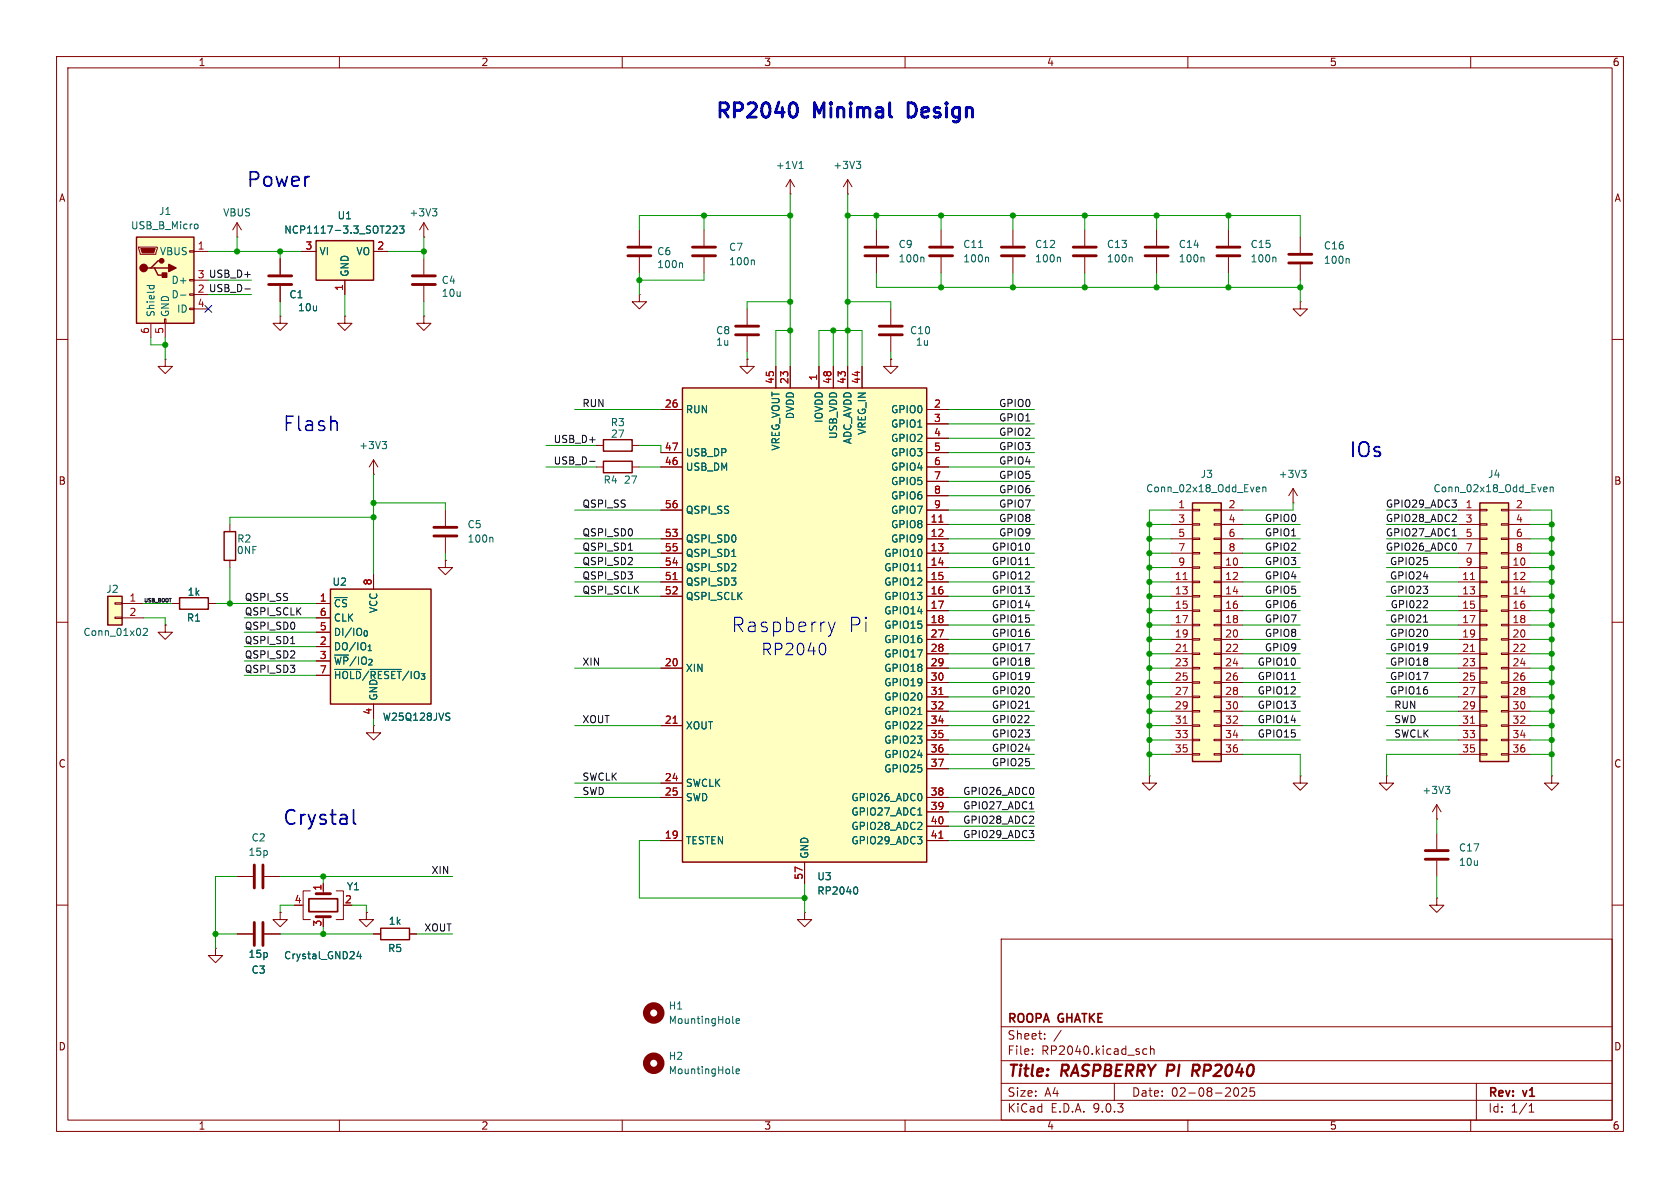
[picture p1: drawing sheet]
<svg xmlns="http://www.w3.org/2000/svg" width="297mm" height="210mm" viewBox="0 0 297 210" stroke-linecap="round" stroke-linejoin="round" font-family="sans-serif">
<g fill="none" stroke="#840000" stroke-width=".18">
<path d="M10 10h277v190h-277zM12 12h273v186h-273zM60 10v2M110 10v2M160 10v2M210 10v2M260 10v2M49.5 55.9v1.3h1.3l-1.3 1.2-1.2-1.2h1.2M49.5 55.9h.1M49.5 45.7v2.8M49.5 50.5v2.8M113 52.1v1.2h1.3l-1.3 1.3-1.2-1.3h1.2"/>
<path d="M113 52.1h.1M113 40.6v2.8M113 45.5v2.8M166.4 40.6v2.8M166.4 45.5v2.8M204.5 40.6v2.8M204.5 45.5v2.8M217.2 40.6v2.8M217.2 45.5v2.8M10 60h2M285 60h2M66 83.8h.1"/>
<path d="M66 81.3l-.7 1.3M66 81.3l.8 1.3M66 81.3v2.5M78.7 99.1v1.2h1.3l-1.3 1.3-1.2-1.3h1.2M78.7 99.1h.1M228.6 88.9h.1M228.6 86.4l-.8 1.2M228.6 86.4l.8 1.2M228.6 86.4v2.5M10 110h2M30.5 106.7h1.2M36.8 106.7h1.3"/>
<path d="M285 110h2M10 160h2M177 166h108v32h-108zM285 160h2M60 198v2M110 198v2M160 198v2M177 194.5h108M177 191.5h108M177 187.5h108M177 181.5h108M182.5 186.3v.1"/>
<path d="M182.5 185.5v.1M184.7 183.6v.1M184.7 182.8v.1M187.6 182.1l-1.3 2M197 191.5v3M202 186.1l.3 .3 .4-.1M202.7 185.5l-.4-.1-.3 .3M203.4 185.5l.2-.1 .4 .1v.9M203.4 184.9v1.5M210 198v2M218.3 192.4l.2-.1a.81 .81 0 0 1 .5 .6 .81 .81 0 0 1-.3 .8h-.4M219.5 192.4l.6-.1 .2 .1 .1 .3-.9 1.1h.9"/>
<path d="M221.7 192.3h-.7v.7l.2-.1h.5l.1 .3-.1 .5-.2 .1-.5-.1M260 198v2M261 191.5v6.5M270.3 196.6h.9M270.3 195.5l.4-.4v1.5"/>
</g>
<path d="M211 188.2h.7M211.3 189.3l.6 .9M211.8 189.2l-1 .1" fill="none" stroke="#840000" stroke-width=".4"/>
<path d="M47.5 48.8h4.1M47.5 50.3h4.1M111 43.7h4.1M111 45.2h4.1M164.3 43.7h4.1M164.3 45.2h4.1M202.4 43.7h4.1M202.4 45.2h4.1M215.1 43.7h4.1M215.1 45.2h4.1" fill="none" stroke="#840000" stroke-width=".51"/>
<path d="M120.5 46.5l.2 .2v.6M173 43.8h.7M174.6 45.5l.2 .1v.7M212.7 45.5l.2 .1v.7M225.4 45.5l.2 .1v.7M67.6 78h.7l-.4 .5M68.1 78.5l.2 .3v.3l-.2 .2M230.1 83.1h.8l-.4 .5M230.7 83.6l.2 .3v.3l-.2 .2" fill="none" stroke="#006464" stroke-width=".18"/>
<path d="M31.7 105.7h5.1v2h-5.1z" fill="none" stroke="#840000" stroke-width=".25"/>
<path d="M261.6 88.9h5.1v45.7h-5.1z" fill="#ffffc2"/>
<path d="M261.6 88.9h5.1v45.7h-5.1z" fill="none" stroke="#840000" stroke-width=".25"/>
<g fill="none" stroke="#840000" stroke-width=".18">
<path d="M257.8 90.2h3.8M257.8 92.7h3.8M257.8 95.3h3.8M257.8 97.8h3.8M261.6 90h1.3v.3h-1.3zM261.6 92.6h1.3v.2h-1.3zM261.6 95.1h1.3v.3h-1.3zM261.6 97.7h1.3v.2h-1.3zM265.4 90h1.3v.3h-1.3zM265.4 92.6h1.3v.2h-1.3zM265.4 95.1h1.3v.3h-1.3zM265.4 97.7h1.3v.2h-1.3z"/>
<path d="M266.7 90.2h3.8M266.7 92.7h3.8M266.7 95.3h3.8M266.7 97.8h3.8M257.8 100.3h3.8M257.8 102.9h3.8M257.8 105.4h3.8M257.8 108h3.8M257.8 110.5h3.8M257.8 113h3.8M257.8 115.6h3.8M257.8 118.1h3.8"/>
<path d="M261.6 100.2h1.3v.3h-1.3zM261.6 102.7h1.3v.3h-1.3zM261.6 105.3h1.3v.2h-1.3zM261.6 107.8h1.3v.3h-1.3zM261.6 110.4h1.3v.2h-1.3zM261.6 112.9h1.3v.3h-1.3zM261.6 115.4h1.3v.3h-1.3zM261.6 118h1.3v.2h-1.3zM265.4 100.2h1.3v.3h-1.3zM265.4 102.7h1.3v.3h-1.3zM265.4 105.3h1.3v.2h-1.3zM265.4 107.8h1.3v.3h-1.3z"/>
<path d="M265.4 110.4h1.3v.2h-1.3zM265.4 112.9h1.3v.3h-1.3zM265.4 115.4h1.3v.3h-1.3zM265.4 118h1.3v.2h-1.3zM266.7 100.3h3.8M266.7 102.9h3.8M266.7 105.4h3.8M266.7 108h3.8M266.7 110.5h3.8M266.7 113h3.8M266.7 115.6h3.8M266.7 118.1h3.8"/>
<path d="M257.8 120.7h3.8M257.8 123.2h3.8M257.8 125.7h3.8M257.8 128.3h3.8M257.8 130.8h3.8M257.8 133.4h3.8M261.6 120.5h1.3v.3h-1.3zM261.6 123.1h1.3v.2h-1.3zM261.6 125.6h1.3v.3h-1.3zM261.6 128.1h1.3v.3h-1.3zM261.6 130.7h1.3v.2h-1.3zM261.6 133.2h1.3v.3h-1.3z"/>
<path d="M265.4 120.5h1.3v.3h-1.3zM265.4 123.1h1.3v.2h-1.3zM265.4 125.6h1.3v.3h-1.3zM265.4 128.1h1.3v.3h-1.3zM265.4 130.7h1.3v.2h-1.3zM265.4 133.2h1.3v.3h-1.3zM266.7 120.7h3.8M266.7 123.2h3.8M266.7 125.7h3.8M266.7 128.3h3.8M266.7 130.8h3.8M266.7 133.4h3.8"/>
</g>
<path d="M260 102.5h.7M260 115.2h.7M260 127.9h.7" fill="none" stroke="#a90000" stroke-width=".18"/>
<path d="M273.1 86.1l.3 .1 .1 .2-.6 .1M273.4 86.9h-.3M274 86.2l.2-.1 .3 .1 .1 .7M274 86.1v.8" fill="none" stroke="#006464" stroke-width=".18"/>
<path d="M55.9 42.5h10.1v7h-10.1z" fill="#ffffc2"/>
<path d="M55.9 42.5h10.1v7h-10.1z" fill="none" stroke="#840000" stroke-width=".25"/>
<path d="M53.3 44.5h2.6M61 55.9v1.3h1.2l-1.2 1.2-1.3-1.2h1.3M61 55.9h.1M61 49.5v2.6M66 44.5h2.6M154.9 40.6v2.8M154.9 45.5v2.8M191.8 40.6v2.8M191.8 45.5v2.8" fill="none" stroke="#840000" stroke-width=".18"/>
<path d="M70.6 39.9h.8l-.4 .5 .4 .2v.5l-.2 .1-.6-.1M68.2 41.2h.8M68.9 40.1v.4M69.5 40.1l.5-.2 .2 .4-.8 .9h.8M163.2 45.5l.1 .1v.7M200 45.5l.2 .1v.7" fill="none" stroke="#006464" stroke-width=".18"/>
<path d="M152.9 45.2h4.1M152.9 43.7h4.1M189.7 45.2h4.1M189.7 43.7h4.1" fill="none" stroke="#840000" stroke-width=".51"/>
<path d="M24.1 41.9h10.2v15.3h-10.2z" fill="#ffffc2"/>
<path d="M24.1 41.9h10.2v15.3h-10.2zM26.7 47.4h.6l.6 1.2h1.3M27.3 47.4h2.5M28.6 46.1h-.7l-1.2 1.3h-.7" fill="none" stroke="#840000" stroke-width=".25"/>
<g fill="none" stroke="#840000" stroke-width=".18">
<path d="M41.9 39.4l-.8 1.2M41.9 39.4l.8 1.2M41.9 39.4v2.5M24.5 43.7h3.3v.2l-.2 1.1h-2.8zM26.7 57.2v2.5M29.1 56.4h.2v.8h-.2zM29.2 57.2v2.5M33.5 44.3h.8v.3h-.8zM33.5 49.4h.8v.3h-.8zM33.5 51.9h.8v.3h-.8zM33.5 54.5h.8v.2h-.8zM34.3 44.5h2.5"/>
<path d="M34.3 49.5h2.5M34.3 54.6h2.5M41.9 41.9h.1M132.1 54.6v2.8M132.1 59.4v2.8M157.5 54.6v2.8M157.5 59.4v2.8M229.9 53.3v1.3h1.2l-1.2 1.3-1.3-1.3h1.3M229.9 53.3h.1M229.9 41.9v2.8M229.9 46.7v2.8M29.2 63.5v1.3h1.3l-1.3 1.2-1.3-1.2h1.3"/>
<path d="M29.2 63.5h.1M132.1 63.5v1.3h1.2l-1.2 1.2-1.3-1.2h1.3M132.1 63.5h.1M157.5 63.5v1.3h1.2l-1.2 1.2-1.3-1.2h1.3M157.5 63.5h.1"/>
</g>
<path d="M24.9 43.9h2.5l-.2 .8h-2.1z" fill="#840000" stroke="#840000" stroke-width=".18"/>
<g fill="#840000" stroke="#840000" stroke-width=".25">
<path d="M28.7 48.3h.8v.7h-.8z"/>
<path d="M29.8 46.7l1.3 .7-1.3 .6z"/>
<circle cx="25.4" cy="47.4" r=".63"/>
<circle cx="28.6" cy="46.1" r=".38"/>
</g>
<path d="M34.6 39.6l.3 .1 .1 .2v.4l-.4 .2M26 50.5h1.2M26.5 50.5l-.1 .3M27.2 50.5v.3M31.9 52.2h1M238.3 45.7l.2 .2v.7" fill="none" stroke="#006464" stroke-width=".18"/>
<path d="M130 59.2h4.1M130 57.7h4.1M155.4 59.2h4.1M155.4 57.7h4.1M227.8 46.5h4.1M227.8 45h4.1" fill="none" stroke="#840000" stroke-width=".51"/>
<path d="M120.6 68.6h43.2v83.8h-43.2z" fill="#ffffc2"/>
<path d="M120.6 68.6h43.2v83.8h-43.2z" fill="none" stroke="#840000" stroke-width=".25"/>
<g fill="none" stroke="#840000" stroke-width=".18">
<path d="M116.8 72.4h3.8M137.2 64.8v3.8M139.7 64.8v3.8M144.8 64.8v3.8M147.3 64.8v3.8M149.9 64.8v3.8M152.4 64.8v3.8M163.8 72.4h3.8M163.8 74.9h3.8M163.8 77.5h3.8M116.8 80h3.8M116.8 82.6h3.8"/>
<path d="M116.8 90.2h3.8M116.8 95.3h3.8M116.8 97.8h3.8M163.8 80h3.8M163.8 82.6h3.8M163.8 90.2h3.8M163.8 95.3h3.8M163.8 97.8h3.8M163.8 85.1h3.8M163.8 87.6h3.8M163.8 92.7h3.8M29.2 110.5v1.3h1.3l-1.3 1.2-1.3-1.2h1.3"/>
<path d="M29.2 110.5h.1M116.8 100.3h3.8M116.8 102.9h3.8M116.8 105.4h3.8M116.8 118.1h3.8M163.8 100.3h3.8M163.8 102.9h3.8M163.8 105.4h3.8M163.8 118.1h3.8M163.8 108h3.8M163.8 110.5h3.8M163.8 113h3.8"/>
<path d="M163.8 115.6h3.8M116.8 128.3h3.8M116.8 138.4h3.8M163.8 128.3h3.8M163.8 120.7h3.8M163.8 123.2h3.8M163.8 125.7h3.8M163.8 130.8h3.8M163.8 133.4h3.8M163.8 135.9h3.8M203.2 137.2v1.2h1.3l-1.3 1.3-1.3-1.3h1.3M203.2 137.2h.1"/>
<path d="M116.8 141h3.8M116.8 148.6h3.8M142.2 152.4v3.8M163.8 141h3.8M163.8 148.6h3.8M163.8 143.5h3.8M163.8 146.1h3.8"/>
</g>
<path d="M129.4 98.4h.7M162.3 100.9h.7M162.3 126.3h.7M151.3 156.8a.79 .79 0 0 1 0 1.3M162.3 144.1h.7" fill="none" stroke="#006464" stroke-width=".18"/>
<path d="M166 92.3h.7M119 102.5h.7M119 127.9h.7M166 122.8h.7M166 148.2h.7" fill="none" stroke="#a90000" stroke-width=".18"/>
<path d="M19 105.4h2.6v5.1h-2.6z" fill="#ffffc2"/>
<path d="M39.6 94h2.1v5.1h-2.1zM19 105.4h2.6v5.1h-2.6zM67.3 164.1h5.1v2h-5.1z" fill="none" stroke="#840000" stroke-width=".25"/>
<g fill="none" stroke="#840000" stroke-width=".18">
<path d="M40.6 92.7v1.3M40.6 99.1v1.2M20.3 106.6h1.3v.2h-1.3zM20.3 109.1h1.3v.2h-1.3zM21.6 106.7h3.8M21.6 109.2h3.8M41.9 154.9h2.8M46.7 154.9h2.8M49.5 161.3v1.3h1.3l-1.3 1.2-1.2-1.2h1.2M49.5 161.3h.1M64.8 161.3v1.3h1.2l-1.2 1.2-1.3-1.2h1.3M64.8 161.3h.1"/>
<path d="M66 165.1h1.3M72.4 165.1h1.3"/>
</g>
<path d="M25.3 111.2l.5-.1 .3 .3-.8 .9h.8" fill="none" stroke="#006464" stroke-width=".18"/>
<path d="M45 152.9v4.1M46.5 152.9v4.1" fill="none" stroke="#840000" stroke-width=".51"/>
<path d="M210.8 88.9h5.1v45.7h-5.1z" fill="#ffffc2"/>
<path d="M210.8 88.9h5.1v45.7h-5.1z" fill="none" stroke="#840000" stroke-width=".25"/>
<g fill="none" stroke="#840000" stroke-width=".18">
<path d="M179.1 40.6v2.8M179.1 45.5v2.8M207 90.2h3.8M207 92.7h3.8M207 95.3h3.8M207 97.8h3.8M210.8 90h1.3v.3h-1.3zM210.8 92.6h1.3v.2h-1.3zM210.8 95.1h1.3v.3h-1.3zM210.8 97.7h1.3v.2h-1.3zM214.6 90h1.3v.3h-1.3zM214.6 92.6h1.3v.2h-1.3z"/>
<path d="M214.6 95.1h1.3v.3h-1.3zM214.6 97.7h1.3v.2h-1.3zM215.9 90.2h3.8M215.9 92.7h3.8M215.9 95.3h3.8M215.9 97.8h3.8M207 100.3h3.8M207 102.9h3.8M207 105.4h3.8M207 108h3.8M207 110.5h3.8M207 113h3.8"/>
<path d="M207 115.6h3.8M207 118.1h3.8M210.8 100.2h1.3v.3h-1.3zM210.8 102.7h1.3v.3h-1.3zM210.8 105.3h1.3v.2h-1.3zM210.8 107.8h1.3v.3h-1.3zM210.8 110.4h1.3v.2h-1.3zM210.8 112.9h1.3v.3h-1.3zM210.8 115.4h1.3v.3h-1.3zM210.8 118h1.3v.2h-1.3zM214.6 100.2h1.3v.3h-1.3zM214.6 102.7h1.3v.3h-1.3z"/>
<path d="M214.6 105.3h1.3v.2h-1.3zM214.6 107.8h1.3v.3h-1.3zM214.6 110.4h1.3v.2h-1.3zM214.6 112.9h1.3v.3h-1.3zM214.6 115.4h1.3v.3h-1.3zM214.6 118h1.3v.2h-1.3zM215.9 100.3h3.8M215.9 102.9h3.8M215.9 105.4h3.8M215.9 108h3.8M215.9 110.5h3.8M215.9 113h3.8"/>
<path d="M215.9 115.6h3.8M215.9 118.1h3.8M66 128.3v1.2h1.3l-1.3 1.3-1.2-1.3h1.2M66 128.3h.1M207 120.7h3.8M207 123.2h3.8M207 125.7h3.8M207 128.3h3.8M207 130.8h3.8M207 133.4h3.8M210.8 120.5h1.3v.3h-1.3zM210.8 123.1h1.3v.2h-1.3z"/>
<path d="M210.8 125.6h1.3v.3h-1.3zM210.8 128.1h1.3v.3h-1.3zM210.8 130.7h1.3v.2h-1.3zM210.8 133.2h1.3v.3h-1.3zM214.6 120.5h1.3v.3h-1.3zM214.6 123.1h1.3v.2h-1.3zM214.6 125.6h1.3v.3h-1.3zM214.6 128.1h1.3v.3h-1.3zM214.6 130.7h1.3v.2h-1.3zM214.6 133.2h1.3v.3h-1.3zM215.9 120.7h3.8M215.9 123.2h3.8"/>
<path d="M215.9 125.7h3.8M215.9 128.3h3.8M215.9 130.8h3.8M215.9 133.4h3.8M274.3 137.2v1.2h1.3l-1.3 1.3-1.3-1.3h1.3M274.3 137.2h.1M54.9 157.5h-1.3v5.1h1.3M57.1 156.2v1.3M59.4 157.5h1.3v5.1h-1.3M38.1 167.6v1.3h1.3l-1.3 1.3-1.3-1.3h1.3M38.1 167.6h.1M41.9 165.1h2.8"/>
<path d="M46.7 165.1h2.8M53.3 160h.3M57.1 162.1v.5"/>
</g>
<path d="M209.2 102.5h.7M209.2 115.2h.7M209.2 127.9h.7" fill="none" stroke="#a90000" stroke-width=".18"/>
<path d="M187.3 45.5l.2 .1v.7M222.3 86.1l.3 .1 .1 .2-.6 .1M222.6 86.9h-.3M223.2 86.2l.2-.1 .3 .1 .1 .7M223.2 86.1v.8M63.4 168.2l-.3 .9h.8M63.7 168.6v.9" fill="none" stroke="#006464" stroke-width=".18"/>
<path d="M177 45.2h4.1M177 43.7h4.1M55.9 158h2.5M45 163.1v4M46.5 163.1v4M55.9 162.1h2.5" fill="none" stroke="#840000" stroke-width=".51"/>
<path d="M54.6 158.9h5.1v2.3h-5.1z" fill="none" stroke="#840000" stroke-width=".3"/>
<path d="M58.4 104.1h17.8v20.4h-17.8z" fill="#ffffc2"/>
<path d="M106.7 77.7h5.1v2.1h-5.1zM106.7 81.5h5.1v2.1h-5.1zM58.4 104.1h17.8v20.4h-17.8z" fill="none" stroke="#840000" stroke-width=".25"/>
<g fill="none" stroke="#840000" stroke-width=".18">
<path d="M74.9 39.4v2.5M74.9 39.4l-.7 1.2M74.9 39.4l.8 1.2M139.7 34.3h.1M139.7 31.8l-.8 1.2M139.7 31.8l.8 1.2M139.7 31.8v2.5M149.9 34.3h.1M149.9 31.8l-.8 1.2M149.9 31.8l.7 1.2M149.9 31.8v2.5M49.5 45.7v2.8"/>
<path d="M49.5 50.5v2.8M53.3 44.5h2.6M61 49.5v2.6M66 44.5h2.6M74.9 41.9h.1M74.9 55.9v1.3h1.3l-1.3 1.2-1.2-1.2h1.2M74.9 55.9h.1M74.9 45.7v2.8M74.9 50.5v2.8M124.5 40.6v2.8M124.5 45.5v2.8M105.4 78.7h1.3"/>
<path d="M111.8 78.7h1.2M116.8 72.4h3.8M132.1 63.5h.1M137.2 64.8v3.8M139.7 64.8v3.8M144.8 64.8v3.8M147.3 64.8v3.8M149.9 64.8v3.8M152.4 64.8v3.8M157.5 63.5h.1M163.8 72.4h3.8M163.8 74.9h3.8"/>
<path d="M163.8 77.5h3.8M78.7 99.1h.1M78.7 90.2v2.8M78.7 95v2.8M105.4 82.6h1.3M111.8 82.6h1.2M116.8 82.6h3.8M116.8 80h3.8M116.8 90.2h3.8M116.8 95.3h3.8M116.8 97.8h3.8M163.8 82.6h3.8"/>
<path d="M163.8 80h3.8M163.8 90.2h3.8M163.8 95.3h3.8M163.8 97.8h3.8M163.8 85.1h3.8M163.8 87.6h3.8M163.8 92.7h3.8M29.2 110.5h.1M30.5 106.7h1.2M36.8 106.7h1.3M55.9 106.7h2.5M55.9 109.2h2.5"/>
<path d="M55.9 111.8h2.5M55.9 114.3h2.5M55.9 116.8h2.5M55.9 119.4h2.5M66 101.6v2.5M116.8 100.3h3.8M116.8 102.9h3.8M116.8 105.4h3.8M116.8 118.1h3.8M163.8 100.3h3.8M163.8 102.9h3.8M163.8 105.4h3.8"/>
<path d="M163.8 118.1h3.8M163.8 108h3.8M163.8 110.5h3.8M163.8 113h3.8M163.8 115.6h3.8M66 124.5v2.5M116.8 128.3h3.8M116.8 138.4h3.8M163.8 128.3h3.8M163.8 120.7h3.8M163.8 123.2h3.8M163.8 125.7h3.8"/>
<path d="M163.8 130.8h3.8M163.8 133.4h3.8M163.8 135.9h3.8M229.9 137.2v1.2h1.2l-1.2 1.3-1.3-1.3h1.3M229.9 137.2h.1M245.1 137.2v1.2h1.3l-1.3 1.3-1.3-1.3h1.3M245.1 137.2h.1M57.1 156.2v1.3M116.8 141h3.8M116.8 148.6h3.8M142.2 152.4v3.8M163.8 141h3.8"/>
<path d="M163.8 148.6h3.8M163.8 143.5h3.8M163.8 146.1h3.8M254 158.8v1.2h1.3l-1.3 1.3-1.3-1.3h1.3M254 158.8h.1M254 144.8h.1M254 142.2l-.8 1.3M254 142.2l.8 1.3M254 142.2v2.6M254 147.3v2.8M254 152.1v2.8M41.9 165.1h2.8"/>
<path d="M46.7 165.1h2.8M49.5 161.3h.1M64.8 161.3h.1M66 165.1h1.3M72.4 165.1h1.3M142.2 161.3v1.3h1.3l-1.3 1.2-1.2-1.2h1.2M142.2 161.3h.1"/>
</g>
<g fill="none" stroke="#006464" stroke-width=".18">
<path d="M70.6 39.9h.8l-.4 .5 .4 .2v.5l-.2 .1-.6-.1M76.4 36.9h.8l-.4 .5M77 37.4l.2 .2v.3l-.2 .3M141.3 29.8h.7M141.4 28.8l.2-.3v1.3M151.4 28.5h.8l-.5 .5M151.9 29l.3 .2v.3l-.3 .3M68.2 41.2h.8M68.9 40.1v.4M69.5 40.1l.5-.2 .2 .4-.8 .9h.8M133.2 46l.2 .1v.7M87 95l.1 .2v.6"/>
<path d="M129.4 98.4h.7M59.2 118.3h4.7M65.4 118.3h5.5M162.3 100.9h.7M79 126.1h.5M79.3 126.7l.2 .3-.2 .3M162.3 126.3h.7M255.5 139h.8l-.4 .5M256.1 139.5l.2 .2v.3l-.2 .3M151.3 156.8a.79 .79 0 0 1 0 1.3M162.3 144.1h.7M63.4 168.2l-.3 .9h.8"/>
<path d="M63.7 168.6v.9M129.5 189.6l.2 .2M129.5 180.7l.2 .2M130.1 189.4l.6-.1v-.3h-.4l-.2 .1 .1 .6h.5M130.1 180.5l.6-.1v-.3h-.4l-.2 .2 .1 .6h.5"/>
</g>
<g fill="none" stroke="#840000" stroke-width="1.3">
<circle cx="115.6" cy="179.1" r="1.27"/>
<circle cx="115.6" cy="188" r="1.27"/>
</g>
<path d="M72.9 48.8h4.1M72.9 50.3h4.1M122.4 43.7h4.1M122.4 45.2h4.1M76.7 93.2h4.1M76.7 94.7h4.1M252 151.9h4M252 150.4h4" fill="none" stroke="#840000" stroke-width=".51"/>
<path d="M43.3 51.1h.9M104.2 81.6h1M111.1 97.3h.7M181.3 99.8h.7M256.7 94.7h.8M51.4 113.8h.7M251.7 110h.7M252.3 106.2l.1 .2-.1 .3-.7 .7h.8M181.3 125.2h.7M181.8 126.5l.1 .2-.1 .3-.7 .8h.8M228.3 120.1h.7M182 143h.7" fill="none" stroke="#0f0f0f" stroke-width=".18"/>
<g fill="none" stroke="#009600" stroke-width=".18">
<path d="M124.5 38.1v2.5M139.7 38.1h-26.7v2.5M139.7 34.3v30.5M149.9 38.1h80v3.8M149.9 34.3v30.5M154.9 38.1v2.5M166.4 38.1v2.5M179.1 38.1v2.5M191.8 38.1v2.5M204.5 38.1v2.5M217.2 38.1v2.5M26.7 59.7v1.3h2.5"/>
<path d="M29.2 59.7v3.8M36.8 44.5h16.5M36.8 49.5h7.6M36.8 52.1h7.6M41.9 41.9v2.6M49.5 44.5v1.2M49.5 53.3v2.6M61 52.1v3.8M68.6 44.5h6.3M74.9 41.9v3.8M74.9 53.3v2.6M113 48.3v3.8"/>
<path d="M124.5 48.3v1.2h-11.5M139.7 58.4h-2.5v6.4M139.7 53.3h-7.6v1.3M147.3 58.4v6.4M149.9 53.3h7.6v1.3M154.9 48.3v2.5h75M166.4 48.3v2.5M179.1 48.3v2.5M191.8 48.3v2.5M204.5 48.3v2.5M217.2 48.3v2.5M229.9 49.5v3.8"/>
<path d="M96.5 78.7h8.9M101.6 72.4h15.2M113 78.7h3.8v1.3M132.1 62.2v1.3M144.8 64.8v-6.4h7.6v6.4M157.5 62.2v1.3M167.6 77.5h15.3M167.6 72.4h15.3M167.6 74.9h15.3M66 83.8v17.8M66 88.9h12.7v1.3M66 91.4h-25.4v1.3"/>
<path d="M78.7 97.8v1.3M96.5 82.6h8.9M101.6 97.8h15.2M101.6 90.2h15.2M101.6 95.3h15.2M113 82.6h3.8M167.6 97.8h15.3M167.6 92.7h15.3M167.6 90.2h15.3M167.6 95.3h15.3M167.6 85.1h15.3M167.6 82.6h15.3"/>
<path d="M167.6 87.6h15.3M167.6 80h15.3M203.2 97.8h3.8M203.2 92.7h3.8M203.2 95.3h3.8M207 90.2h-3.8v47M219.7 97.8h10.2M219.7 92.7h10.2M219.7 95.3h10.2M228.6 88.9v1.3h-8.9M245.1 97.8h12.7M245.1 92.7h12.7"/>
<path d="M245.1 90.2h12.7M245.1 95.3h12.7M270.5 90.2h3.8v47M270.5 97.8h3.8M270.5 92.7h3.8M270.5 95.3h3.8M25.4 109.2h3.8v1.3M25.4 106.7h5.1M38.1 106.7h17.8M40.6 100.3v6.4M43.2 116.8h12.7M43.2 119.4h12.7"/>
<path d="M43.2 114.3h12.7M43.2 111.8h12.7M43.2 109.2h12.7M101.6 100.3h15.2M101.6 105.4h15.2M101.6 102.9h15.2M101.6 118.1h15.2M167.6 100.3h15.3M167.6 105.4h15.3M167.6 102.9h15.3M167.6 110.5h15.3M167.6 115.6h15.3"/>
<path d="M167.6 118.1h15.3M167.6 113h15.3M167.6 108h15.3M203.2 100.3h3.8M203.2 105.4h3.8M203.2 102.9h3.8M203.2 110.5h3.8M203.2 115.6h3.8M203.2 118.1h3.8M203.2 113h3.8M203.2 108h3.8M219.7 100.3h10.2"/>
<path d="M219.7 105.4h10.2M219.7 102.9h10.2M219.7 110.5h10.2M219.7 115.6h10.2M219.7 118.1h10.2M219.7 113h10.2M219.7 108h10.2M245.1 100.3h12.7M245.1 105.4h12.7M245.1 102.9h12.7M245.1 110.5h12.7M245.1 115.6h12.7"/>
<path d="M245.1 118.1h12.7M245.1 113h12.7M245.1 108h12.7M270.5 100.3h3.8M270.5 105.4h3.8M270.5 102.9h3.8M270.5 110.5h3.8M270.5 115.6h3.8M270.5 118.1h3.8M270.5 113h3.8M270.5 108h3.8M66 127v1.3"/>
<path d="M101.6 128.3h15.2M101.6 138.4h15.2M167.6 130.8h15.3M167.6 133.4h15.3M167.6 128.3h15.3M167.6 125.7h15.3M167.6 123.2h15.3M167.6 120.7h15.3M167.6 135.9h15.3M203.2 130.8h3.8M203.2 133.4h3.8M203.2 128.3h3.8"/>
<path d="M203.2 125.7h3.8M203.2 123.2h3.8M203.2 120.7h3.8M219.7 133.4h10.2v3.8M219.7 130.8h10.2M219.7 128.3h10.2M219.7 125.7h10.2M219.7 123.2h10.2M219.7 120.7h10.2M245.1 130.8h12.7M245.1 128.3h12.7M245.1 125.7h12.7"/>
<path d="M245.1 123.2h12.7M245.1 120.7h12.7M257.8 133.4h-12.7v3.8M270.5 130.8h3.8M270.5 133.4h3.8M270.5 128.3h3.8M270.5 125.7h3.8M270.5 123.2h3.8M270.5 120.7h3.8M41.9 154.9h-3.8v12.7M49.5 154.9h30.5M57.1 154.9v1.3"/>
<path d="M101.6 141h15.2M116.8 148.6h-3.8v10.2h29.2M142.2 156.2v5.1M167.6 143.5h15.3M167.6 146.1h15.3M167.6 141h15.3M167.6 148.6h15.3M254 144.8v2.5M254 154.9v3.9M38.1 165.1h3.8M49.5 165.1h16.5M52.1 160h-2.6v1.3"/>
<path d="M57.1 163.8v1.3M62.2 160h2.6v1.3M73.7 165.1h6.3"/>
</g>
<path d="M36.2 54l1.2 1.2M37.4 54l-1.2 1.2" fill="none" stroke="#000084" stroke-width=".18"/>
<path d="M139.9 18.3a.6 .6 0 0 1 .9 .4 1.49 1.49 0 0 1-.4 2l-.5-.1" fill="none" stroke="#0000c2" stroke-width=".51"/>
<path d="M145.8 113.9a1.38 1.38 0 0 1-.3 1.8M146.4 110l.6 1.7M147 111.7l-.2 .6M147.6 110l-.6 1.7" fill="none" stroke="#0000c2" stroke-width=".18"/>
<path d="M62.5 143.1v2.2l.4 .4" fill="none" stroke="#0000c2" stroke-width=".32"/>
<path d="M166 92.3h.7M119 102.5h.7M119 127.9h.7M166 122.8h.7M166 148.2h.7" fill="none" stroke="#a90000" stroke-width=".18"/>
<g fill="#009600" stroke="#009600" stroke-width=".18">
<circle cx="203.2" cy="128.3" r=".46"/>
<circle cx="203.2" cy="120.7" r=".46"/>
<circle cx="203.2" cy="123.2" r=".46"/>
<circle cx="203.2" cy="118.1" r=".46"/>
<circle cx="203.2" cy="125.7" r=".46"/>
<circle cx="203.2" cy="110.5" r=".46"/>
<circle cx="203.2" cy="105.4" r=".46"/>
<circle cx="203.2" cy="102.9" r=".46"/>
<circle cx="203.2" cy="108" r=".46"/>
<circle cx="217.2" cy="38.1" r=".46"/>
<circle cx="203.2" cy="95.3" r=".46"/>
<circle cx="203.2" cy="92.7" r=".46"/>
<circle cx="203.2" cy="97.8" r=".46"/>
<circle cx="203.2" cy="100.3" r=".46"/>
<circle cx="204.5" cy="38.1" r=".46"/>
<circle cx="204.5" cy="50.8" r=".46"/>
<circle cx="217.2" cy="50.8" r=".46"/>
<circle cx="229.9" cy="50.8" r=".46"/>
<circle cx="203.2" cy="133.4" r=".46"/>
<circle cx="203.2" cy="130.8" r=".46"/>
<circle cx="274.3" cy="133.4" r=".46"/>
<circle cx="274.3" cy="130.8" r=".46"/>
<circle cx="274.3" cy="97.8" r=".46"/>
<circle cx="274.3" cy="102.9" r=".46"/>
<circle cx="274.3" cy="100.3" r=".46"/>
<circle cx="274.3" cy="95.3" r=".46"/>
<circle cx="274.3" cy="92.7" r=".46"/>
<circle cx="203.2" cy="113" r=".46"/>
<circle cx="203.2" cy="115.6" r=".46"/>
<circle cx="274.3" cy="120.7" r=".46"/>
<circle cx="274.3" cy="110.5" r=".46"/>
<circle cx="274.3" cy="108" r=".46"/>
<circle cx="274.3" cy="113" r=".46"/>
<circle cx="274.3" cy="118.1" r=".46"/>
<circle cx="274.3" cy="115.6" r=".46"/>
<circle cx="274.3" cy="125.7" r=".46"/>
<circle cx="274.3" cy="128.3" r=".46"/>
<circle cx="274.3" cy="105.4" r=".46"/>
<circle cx="274.3" cy="123.2" r=".46"/>
<circle cx="191.8" cy="38.1" r=".46"/>
<circle cx="179.1" cy="38.1" r=".46"/>
<circle cx="179.1" cy="50.8" r=".46"/>
<circle cx="191.8" cy="50.8" r=".46"/>
<circle cx="149.9" cy="38.1" r=".46"/>
<circle cx="139.7" cy="38.1" r=".46"/>
<circle cx="124.5" cy="38.1" r=".46"/>
<circle cx="166.4" cy="38.1" r=".46"/>
<circle cx="154.9" cy="38.1" r=".46"/>
<circle cx="149.9" cy="53.3" r=".46"/>
<circle cx="147.3" cy="58.4" r=".46"/>
<circle cx="149.9" cy="58.4" r=".46"/>
<circle cx="139.7" cy="53.3" r=".46"/>
<circle cx="139.7" cy="58.4" r=".46"/>
<circle cx="166.4" cy="50.8" r=".46"/>
<circle cx="49.5" cy="44.5" r=".46"/>
<circle cx="29.2" cy="61" r=".46"/>
<circle cx="41.9" cy="44.5" r=".46"/>
<circle cx="66" cy="91.4" r=".46"/>
<circle cx="66" cy="88.9" r=".46"/>
<circle cx="113" cy="49.5" r=".46"/>
<circle cx="74.9" cy="44.5" r=".46"/>
<circle cx="142.2" cy="158.8" r=".46"/>
<circle cx="57.1" cy="154.9" r=".46"/>
<circle cx="38.1" cy="165.1" r=".46"/>
<circle cx="57.1" cy="165.1" r=".46"/>
<circle cx="40.6" cy="106.7" r=".46"/>
</g>
<g font-size="3.5" fill="#0000c2">
<text x="126.2" y="21.6">RP2040</text>
<text x="143.9" y="21.6">Minimal</text>
<text x="161.5" y="21.6">Design</text>
<text x="43.4" y="33.5">Power</text>
<text x="49.9" y="76.6">Flash</text>
<text x="238.4" y="81.3">IOs</text>
<text x="129.3" y="112">Raspberry</text>
<text x="149.9" y="112">Pi</text>
<text x="49.8" y="146.3">Crystal</text>
</g>
<text font-size="2.8" fill="#0000c2" x="134.5" y="116.1">RP2040</text>
<g font-size="2.8" fill="#840000">
<text x="178" y="190.9">Title:</text>
<text x="187.7" y="190.9">RASPBERRY PI</text>
<text x="212.4" y="190.9">RP2040</text>
</g>
<g font-size="2.1" fill="#840000">
<text x="178" y="184">Sheet:</text>
<text x="178" y="181.2">ROOPA</text>
<text x="187.2" y="181.2">GHATKE</text>
<text x="178" y="186.7">File:</text>
<text x="184.1" y="186.7">RP2040.kicad_sch</text>
<text x="178" y="196.9">KiCad</text>
<text x="178" y="194.1">Size:</text>
<text x="184.7" y="194.1">A4</text>
<text x="185.7" y="196.9">E.D.A.</text>
<text x="193.3" y="196.9">9.0.3</text>
<text x="200" y="194.1">Date:</text>
<text x="207" y="194.1">02-08-2025</text>
<text x="263" y="194.3">Rev:</text>
<text x="263" y="196.9">Id:</text>
<text x="267.1" y="196.9">1/1</text>
<text x="269.4" y="194.3">v1</text>
</g>
<g font-size="1.8" fill="#840000">
<text x="35" y="11.9">1</text>
<text x="85" y="11.9">2</text>
<text x="135" y="11.9">3</text>
<text x="185" y="11.9">4</text>
<text x="235" y="11.9">5</text>
<text x="285" y="11.9">6</text>
<text x="10.3" y="35.9">A</text>
<text x="285.3" y="35.9">A</text>
<text x="10.3" y="85.9">B</text>
<text x="285.3" y="85.9">B</text>
<text x="10.3" y="135.9">C</text>
<text x="285.3" y="135.9">C</text>
<text x="10.3" y="185.9">D</text>
<text x="285.3" y="185.9">D</text>
<text x="35" y="199.9">1</text>
<text x="85" y="199.9">2</text>
<text x="135" y="199.9">3</text>
<text x="185" y="199.9">4</text>
<text x="235" y="199.9">5</text>
<text x="285" y="199.9">6</text>
</g>
<g font-size="1.8" fill="#006464">
<text x="137.1" y="30.1">+1V1</text>
<text x="147.2" y="30.1">+3V3</text>
<text x="23.1" y="40.7">USB_B_Micro</text>
<text x="28" y="38.2">J1</text>
<text x="39.4" y="38.5">VBUS</text>
<text x="50.2" y="41.5">NCP1117-3.3_SOT223</text>
<text x="59.6" y="39">U1</text>
<text x="72.3" y="38.5">+3V3</text>
<text x="28.2" y="45.3">VBUS</text>
<text x="56.4" y="45.3">VI</text>
<text x="62.9" y="45.3">VO</text>
<text x="116.1" y="45.3">C6</text>
<text x="116.1" y="47.6">100n</text>
<text x="128.8" y="44.6">C7</text>
<text x="128.8" y="47.1">100n</text>
<text x="158.8" y="44">C9</text>
<text x="158.8" y="46.6">100n</text>
<text x="170.2" y="46.6">100n</text>
<text x="170.2" y="44">C11</text>
<text x="182.9" y="46.6">100n</text>
<text x="182.9" y="44">C12</text>
<text x="195.6" y="46.6">100n</text>
<text x="195.6" y="44">C13</text>
<text x="208.3" y="46.6">100n</text>
<text x="208.3" y="44">C14</text>
<text x="221" y="46.6">100n</text>
<text x="221" y="44">C15</text>
<text x="233.9" y="46.8">100n</text>
<text x="233.9" y="44.3">C16</text>
<text x="30.2" y="50.4">D+</text>
<text x="30.2" y="52.9">D-</text>
<text x="51.1" y="52.9">C1</text>
<text x="61.8" y="49" transform="rotate(-90 61.8 49)">GND</text>
<text x="78" y="50.4">C4</text>
<text x="78" y="52.7">10u</text>
<text x="27.5" y="56.1" transform="rotate(-90 27.5 56.1)">Shield</text>
<text x="30.1" y="56.1" transform="rotate(-90 30.1 56.1)">GND</text>
<text x="31.2" y="55.5">ID</text>
<text x="52.6" y="55.2">10u</text>
<text x="126.5" y="59.3">C8</text>
<text x="160.8" y="59.3">C10</text>
<text x="126.5" y="61.3">1u</text>
<text x="161.8" y="61.3">1u</text>
<text x="107.9" y="75.5">R3</text>
<text x="107.9" y="77.6">27</text>
<text x="121.2" y="73.3">RUN</text>
<text x="140.6" y="74.2" transform="rotate(-90 140.6 74.2)">DVDD</text>
<text x="145.6" y="74.9" transform="rotate(-90 145.6 74.9)">IOVDD</text>
<text x="148.2" y="77.7" transform="rotate(-90 148.2 77.7)">USB_VDD</text>
<text x="153.3" y="77" transform="rotate(-90 153.3 77)">VREG_IN</text>
<text x="157.4" y="73.3">GPIO0</text>
<text x="157.4" y="75.8">GPIO1</text>
<text x="63.4" y="79.6">+3V3</text>
<text x="121.2" y="80.9">USB_DP</text>
<text x="121.2" y="83.4">USB_DM</text>
<text x="138" y="79.8" transform="rotate(-90 138 79.8)">VREG_VOUT</text>
<text x="150.7" y="78.6" transform="rotate(-90 150.7 78.6)">ADC_AVDD</text>
<text x="157.4" y="78.3">GPIO2</text>
<text x="157.4" y="80.9">GPIO3</text>
<text x="157.4" y="83.4">GPIO4</text>
<text x="106.6" y="85.7">R4</text>
<text x="110.2" y="85.7">27</text>
<text x="157.4" y="86">GPIO5</text>
<text x="157.4" y="88.5">GPIO6</text>
<text x="202.5" y="87.2">Conn_02x18_Odd_Even</text>
<text x="212.2" y="84.7">J3</text>
<text x="226" y="84.7">+3V3</text>
<text x="253.3" y="87.2">Conn_02x18_Odd_Even</text>
<text x="263" y="84.7">J4</text>
<text x="82.6" y="93.6">C5</text>
<text x="121.2" y="91">QSPI_SS</text>
<text x="157.4" y="91">GPIO7</text>
<text x="157.4" y="93.6">GPIO8</text>
<text x="41.8" y="98.1">0NF</text>
<text x="41.8" y="96.1">R2</text>
<text x="82.6" y="96.1">100n</text>
<text x="121.2" y="96.1">QSPI_SD0</text>
<text x="121.2" y="98.7">QSPI_SD1</text>
<text x="121.2" y="101.2">QSPI_SD2</text>
<text x="156.2" y="98.7">GPIO10</text>
<text x="156.2" y="101.2">GPIO11</text>
<text x="157.4" y="96.1">GPIO9</text>
<text x="18.7" y="105">J2</text>
<text x="33.1" y="105.5">1k</text>
<text x="58.7" y="103.7">U2</text>
<text x="58.9" y="107.5">~{CS}</text>
<text x="121.2" y="103.7">QSPI_SD3</text>
<text x="121.2" y="106.3">QSPI_SCLK</text>
<text x="156.2" y="103.7">GPIO12</text>
<text x="156.2" y="106.3">GPIO13</text>
<text x="14.7" y="112.6">Conn_01x02</text>
<text x="32.9" y="110.1">R1</text>
<text x="58.9" y="110.1">CLK</text>
<text x="58.9" y="112.6">DI/IO_{0}</text>
<text x="66.9" y="108.5" transform="rotate(-90 66.9 108.5)">VCC</text>
<text x="156.2" y="108.8">GPIO14</text>
<text x="156.2" y="111.4">GPIO15</text>
<text x="156.2" y="113.9">GPIO16</text>
<text x="58.9" y="115.2">DO/IO_{1}</text>
<text x="58.9" y="117.7">~{WP}/IO_{2}</text>
<text x="121.2" y="119">XIN</text>
<text x="156.2" y="116.4">GPIO17</text>
<text x="156.2" y="119">GPIO18</text>
<text x="58.9" y="120.2">~{HOLD}/~{RESET}/IO_{3}</text>
<text x="66.9" y="124" transform="rotate(-90 66.9 124)">GND</text>
<text x="156.2" y="121.5">GPIO19</text>
<text x="156.2" y="124.1">GPIO20</text>
<text x="67.6" y="127.6">W25Q128JVS</text>
<text x="121.2" y="129.1">XOUT</text>
<text x="156.2" y="126.6">GPIO21</text>
<text x="156.2" y="129.1">GPIO22</text>
<text x="156.2" y="131.7">GPIO23</text>
<text x="156.2" y="134.2">GPIO24</text>
<text x="156.2" y="136.8">GPIO25</text>
<text x="121.2" y="139.3">SWCLK</text>
<text x="121.2" y="141.8">SWD</text>
<text x="150.4" y="141.8">GPIO26_ADC0</text>
<text x="251.4" y="140.6">+3V3</text>
<text x="44.4" y="148.9">C2</text>
<text x="121.2" y="149.5">TESTEN</text>
<text x="150.4" y="144.4">GPIO27_ADC1</text>
<text x="150.4" y="146.9">GPIO28_ADC2</text>
<text x="150.4" y="149.5">GPIO29_ADC3</text>
<text x="43.8" y="151.5">15p</text>
<text x="143.1" y="151.9" transform="rotate(-90 143.1 151.9)">GND</text>
<text x="144.4" y="155.8">U3</text>
<text x="257.8" y="150.7">C17</text>
<text x="257.8" y="153.3">10u</text>
<text x="61.2" y="157.6">Y1</text>
<text x="144.4" y="158.3">RP2040</text>
<text x="68.6" y="163.7">1k</text>
<text x="43.8" y="169.5">15p</text>
<text x="44.4" y="172.3">C3</text>
<text x="50.1" y="169.8">Crystal_GND24</text>
<text x="68.5" y="168.5">R5</text>
<text x="118.1" y="178.7">H1</text>
<text x="118.1" y="181.2">MountingHole</text>
<text x="118.1" y="187.6">H2</text>
<text x="118.1" y="190.1">MountingHole</text>
</g>
<g font-size="1.8" fill="#a90000">
<text x="34.9" y="44.2">1</text>
<text x="53.9" y="44.2">3</text>
<text x="66.6" y="44.2">2</text>
<text x="60.7" y="51.5" transform="rotate(-90 60.7 51.5)">1</text>
<text x="26.4" y="59.1" transform="rotate(-90 26.4 59.1)">6</text>
<text x="29" y="59.1" transform="rotate(-90 29 59.1)">5</text>
<text x="34.9" y="54.4">4</text>
<text x="136.9" y="68" transform="rotate(-90 136.9 68)">45</text>
<text x="139.4" y="68" transform="rotate(-90 139.4 68)">23</text>
<text x="144.5" y="67.4" transform="rotate(-90 144.5 67.4)">1</text>
<text x="147.1" y="68" transform="rotate(-90 147.1 68)">48</text>
<text x="149.6" y="68" transform="rotate(-90 149.6 68)">43</text>
<text x="152.1" y="68" transform="rotate(-90 152.1 68)">44</text>
<text x="117.4" y="72.1">26</text>
<text x="165" y="72.1">2</text>
<text x="165" y="74.7">3</text>
<text x="165" y="77.2">4</text>
<text x="117.4" y="79.8">47</text>
<text x="117.4" y="82.3">46</text>
<text x="165" y="79.8">5</text>
<text x="165" y="82.3">6</text>
<text x="117.4" y="89.9">56</text>
<text x="165" y="84.8">7</text>
<text x="165" y="87.4">8</text>
<text x="165" y="89.9">9</text>
<text x="208.2" y="89.9">1</text>
<text x="217.1" y="89.9">2</text>
<text x="259" y="89.9">1</text>
<text x="267.9" y="89.9">2</text>
<text x="117.4" y="95">53</text>
<text x="164.4" y="92.5">11</text>
<text x="164.4" y="95">12</text>
<text x="208.2" y="92.5">3</text>
<text x="208.2" y="95">5</text>
<text x="217.1" y="92.5">4</text>
<text x="217.1" y="95">6</text>
<text x="259" y="92.5">3</text>
<text x="259" y="95">5</text>
<text x="267.9" y="92.5">4</text>
<text x="267.9" y="95">6</text>
<text x="117.4" y="97.5">55</text>
<text x="117.4" y="100.1">54</text>
<text x="164.4" y="97.5">13</text>
<text x="164.4" y="100.1">14</text>
<text x="208.2" y="97.5">7</text>
<text x="208.2" y="100.1">9</text>
<text x="216.5" y="100.1">10</text>
<text x="217.1" y="97.5">8</text>
<text x="259" y="97.5">7</text>
<text x="259" y="100.1">9</text>
<text x="267.3" y="100.1">10</text>
<text x="267.9" y="97.5">8</text>
<text x="22.8" y="106.4">1</text>
<text x="56.4" y="106.4">1</text>
<text x="65.8" y="103.6" transform="rotate(-90 65.8 103.6)">8</text>
<text x="117.4" y="102.6">51</text>
<text x="117.4" y="105.2">52</text>
<text x="164.4" y="102.6">15</text>
<text x="164.4" y="105.2">16</text>
<text x="164.4" y="107.7">17</text>
<text x="207.6" y="102.6">11</text>
<text x="207.6" y="105.2">13</text>
<text x="207.6" y="107.7">15</text>
<text x="216.5" y="102.6">12</text>
<text x="216.5" y="105.2">14</text>
<text x="216.5" y="107.7">16</text>
<text x="258.4" y="102.6">11</text>
<text x="258.4" y="105.2">13</text>
<text x="258.4" y="107.7">15</text>
<text x="267.3" y="102.6">12</text>
<text x="267.3" y="105.2">14</text>
<text x="267.3" y="107.7">16</text>
<text x="22.8" y="109">2</text>
<text x="56.4" y="109">6</text>
<text x="56.4" y="111.5">5</text>
<text x="164.4" y="110.2">18</text>
<text x="164.4" y="112.8">27</text>
<text x="207.6" y="110.2">17</text>
<text x="207.6" y="112.8">19</text>
<text x="216.5" y="110.2">18</text>
<text x="216.5" y="112.8">20</text>
<text x="258.4" y="110.2">17</text>
<text x="258.4" y="112.8">19</text>
<text x="267.3" y="110.2">18</text>
<text x="267.3" y="112.8">20</text>
<text x="56.4" y="114">2</text>
<text x="56.4" y="116.6">3</text>
<text x="56.4" y="119.1">7</text>
<text x="117.4" y="117.9">20</text>
<text x="164.4" y="115.3">28</text>
<text x="164.4" y="117.9">29</text>
<text x="207.6" y="115.3">21</text>
<text x="207.6" y="117.9">23</text>
<text x="216.5" y="115.3">22</text>
<text x="216.5" y="117.9">24</text>
<text x="258.4" y="115.3">21</text>
<text x="258.4" y="117.9">23</text>
<text x="267.3" y="115.3">22</text>
<text x="267.3" y="117.9">24</text>
<text x="164.4" y="120.4">30</text>
<text x="164.4" y="122.9">31</text>
<text x="164.4" y="125.5">32</text>
<text x="207.6" y="120.4">25</text>
<text x="207.6" y="122.9">27</text>
<text x="207.6" y="125.5">29</text>
<text x="216.5" y="120.4">26</text>
<text x="216.5" y="122.9">28</text>
<text x="216.5" y="125.5">30</text>
<text x="258.4" y="120.4">25</text>
<text x="258.4" y="122.9">27</text>
<text x="258.4" y="125.5">29</text>
<text x="267.3" y="120.4">26</text>
<text x="267.3" y="122.9">28</text>
<text x="267.3" y="125.5">30</text>
<text x="65.8" y="126.4" transform="rotate(-90 65.8 126.4)">4</text>
<text x="117.4" y="128">21</text>
<text x="164.4" y="128">34</text>
<text x="164.4" y="130.6">35</text>
<text x="207.6" y="128">31</text>
<text x="207.6" y="130.6">33</text>
<text x="216.5" y="128">32</text>
<text x="216.5" y="130.6">34</text>
<text x="258.4" y="128">31</text>
<text x="258.4" y="130.6">33</text>
<text x="267.3" y="128">32</text>
<text x="267.3" y="130.6">34</text>
<text x="164.4" y="133.1">36</text>
<text x="164.4" y="135.6">37</text>
<text x="207.6" y="133.1">35</text>
<text x="216.5" y="133.1">36</text>
<text x="258.4" y="133.1">35</text>
<text x="267.3" y="133.1">36</text>
<text x="117.4" y="138.2">24</text>
<text x="117.4" y="140.7">25</text>
<text x="164.4" y="140.7">38</text>
<text x="164.4" y="143.3">39</text>
<text x="117.4" y="148.3">19</text>
<text x="164.4" y="145.8">40</text>
<text x="164.4" y="148.3">41</text>
<text x="142" y="155.6" transform="rotate(-90 142 155.6)">57</text>
<text x="52" y="159.8">4</text>
<text x="56.9" y="157.6" transform="rotate(-90 56.9 157.6)">1</text>
<text x="60.9" y="159.8">2</text>
<text x="56.9" y="163.9" transform="rotate(-90 56.9 163.9)">3</text>
</g>
<g font-size="1.8" fill="#0f0f0f">
<text x="34.9" y="49.3">3 USB_D+</text>
<text x="34.9" y="51.8">2 USB_D-</text>
<text x="102.9" y="72">RUN</text>
<text x="176.5" y="77.1">GPIO2</text>
<text x="176.5" y="72">GPIO0</text>
<text x="176.5" y="74.6">GPIO1</text>
<text x="97.8" y="78.4">USB_D+</text>
<text x="97.8" y="82.2">USB_D-</text>
<text x="176.5" y="82.2">GPIO4</text>
<text x="176.5" y="79.7">GPIO3</text>
<text x="102.9" y="89.8">QSPI_SS</text>
<text x="176.5" y="84.7">GPIO5</text>
<text x="176.5" y="89.8">GPIO7</text>
<text x="176.5" y="87.3">GPIO6</text>
<text x="244.9" y="89.8">GPIO29_ADC3</text>
<text x="102.9" y="94.9">QSPI_SD0</text>
<text x="176.5" y="94.9">GPIO9</text>
<text x="176.5" y="92.4">GPIO8</text>
<text x="223.5" y="94.9">GPIO1</text>
<text x="223.5" y="92.4">GPIO0</text>
<text x="244.9" y="94.9">GPIO27_ADC1</text>
<text x="244.9" y="92.4">GPIO28_ADC2</text>
<text x="102.9" y="100">QSPI_SD2</text>
<text x="102.9" y="97.4">QSPI_SD1</text>
<text x="175.3" y="97.4">GPIO10</text>
<text x="175.3" y="100">GPIO11</text>
<text x="223.5" y="100">GPIO3</text>
<text x="223.5" y="97.4">GPIO2</text>
<text x="244.9" y="97.4">GPIO26_ADC0</text>
<text x="245.6" y="100">GPIO25</text>
<text x="43.2" y="106.3">QSPI_SS</text>
<text x="102.9" y="105.1">QSPI_SCLK</text>
<text x="102.9" y="102.5">QSPI_SD3</text>
<text x="175.3" y="102.5">GPIO12</text>
<text x="175.3" y="105.1">GPIO13</text>
<text x="175.3" y="107.6">GPIO14</text>
<text x="223.5" y="105.1">GPIO5</text>
<text x="223.5" y="102.5">GPIO4</text>
<text x="223.5" y="107.6">GPIO6</text>
<text x="245.6" y="105.1">GPIO23</text>
<text x="245.6" y="102.5">GPIO24</text>
<text x="245.8" y="107.6">GPI022</text>
<text x="43.2" y="114">QSPI_SD1</text>
<text x="43.2" y="108.9">QSPI_SCLK</text>
<text x="43.2" y="111.4">QSPI_SD0</text>
<text x="175.3" y="110.1">GPIO15</text>
<text x="175.3" y="112.7">GPIO16</text>
<text x="223.5" y="112.7">GPIO8</text>
<text x="223.5" y="110.1">GPIO7</text>
<text x="245.6" y="112.7">GPIO20</text>
<text x="245.6" y="110.1">GPIO21</text>
<text x="43.2" y="116.5">QSPI_SD2</text>
<text x="43.2" y="119">QSPI_SD3</text>
<text x="102.9" y="117.8">XIN</text>
<text x="175.3" y="115.2">GPIO17</text>
<text x="175.3" y="117.8">GPIO18</text>
<text x="222.2" y="117.8">GPIO10</text>
<text x="223.5" y="115.2">GPIO9</text>
<text x="245.6" y="117.8">GPIO18</text>
<text x="245.6" y="115.2">GPIO19</text>
<text x="175.3" y="122.8">GPIO20</text>
<text x="175.3" y="120.3">GPIO19</text>
<text x="175.3" y="125.4">GPIO21</text>
<text x="222.2" y="120.3">GPIO11</text>
<text x="222.2" y="122.8">GPIO12</text>
<text x="222.2" y="125.4">GPIO13</text>
<text x="245.6" y="120.3">GPIO17</text>
<text x="245.6" y="122.8">GPIO16</text>
<text x="246.4" y="125.4">RUN</text>
<text x="102.9" y="127.9">XOUT</text>
<text x="175.3" y="130.5">GPIO23</text>
<text x="175.3" y="127.9">GPI022</text>
<text x="222.2" y="130.5">GPIO15</text>
<text x="222.2" y="127.9">GPIO14</text>
<text x="246.4" y="130.5">SWCLK</text>
<text x="246.4" y="127.9">SWD</text>
<text x="175.3" y="133">GPIO24</text>
<text x="175.3" y="135.5">GPIO25</text>
<text x="102.9" y="138.1">SWCLK</text>
<text x="102.9" y="140.6">SWD</text>
<text x="170.2" y="140.6">GPIO26_ADC0</text>
<text x="170.2" y="143.2">GPIO27_ADC1</text>
<text x="170.2" y="148.2">GPIO29_ADC3</text>
<text x="170.2" y="145.7">GPIO28_ADC2</text>
<text x="76.2" y="154.6">XIN</text>
<text x="74.9" y="164.8">XOUT</text>
</g>
<text font-size=".9" fill="#0f0f0f" x="25.4" y="106.5">USB_BOOT</text>
</svg>
